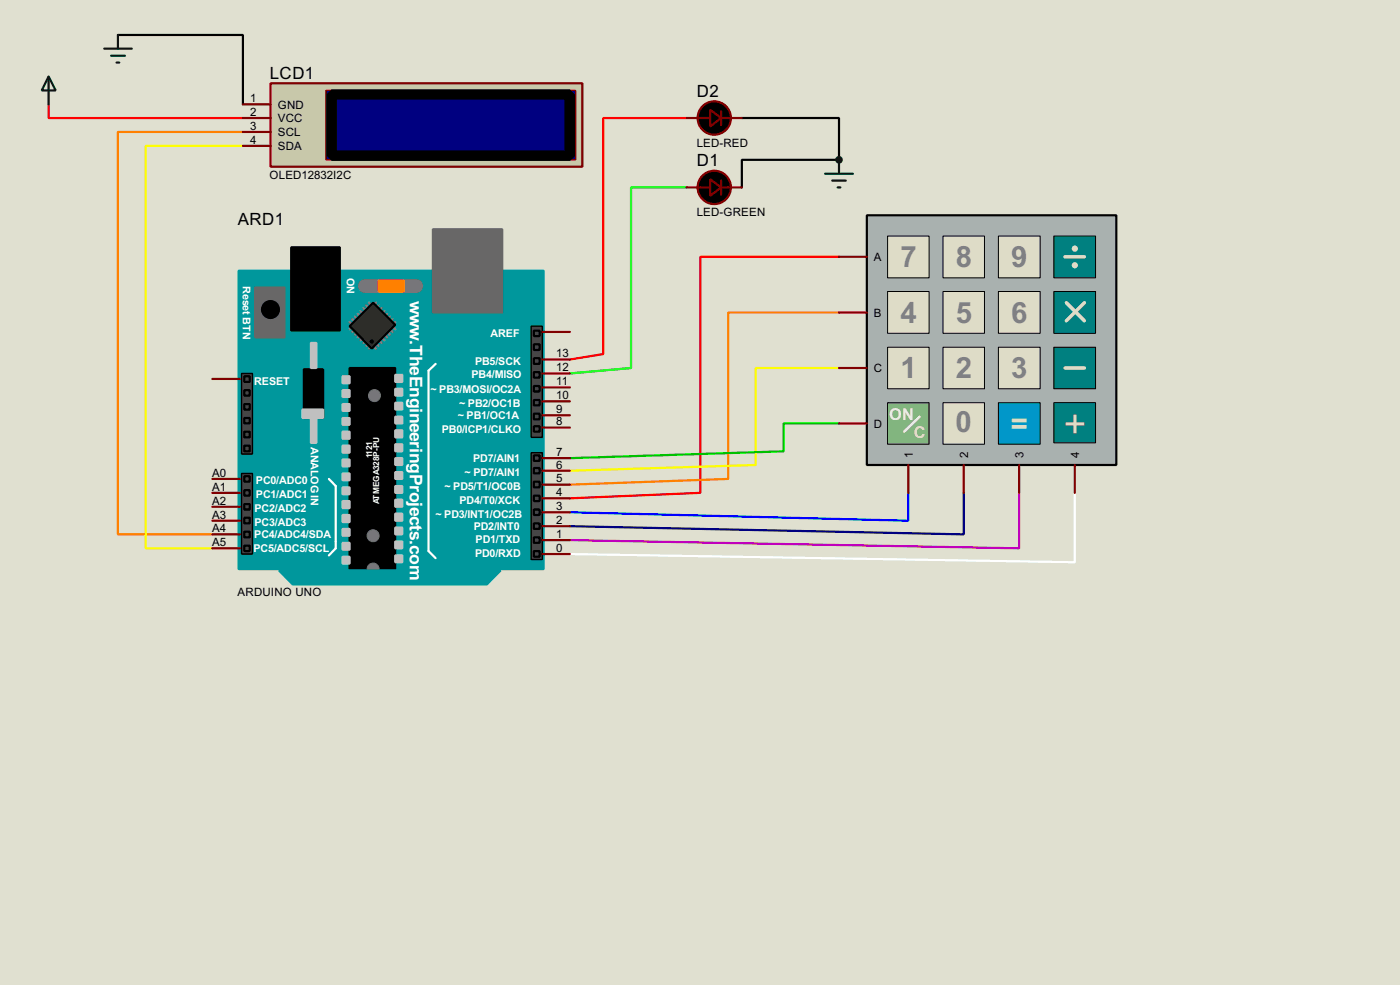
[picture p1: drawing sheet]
<svg xmlns="http://www.w3.org/2000/svg" width="256mm" height="180mm" viewBox="0 0 256 180" stroke-linecap="round" stroke-linejoin="round" font-family="sans-serif">
<path d="M0 0h256.5v180.3h-256.5z" fill="#e0e0d0"/>
<path d="M8.9 19.1v2.5h35.6M125.8 21.6h-15.3v43.2l-6.1 1M153.7 47h-25.4v43.2l-23.9 1" fill="none" stroke="#f00" stroke-width=".4"/>
<path d="M44.5 24.2h-22.9v73.6h17.3M153.7 57.2h-20.3v30.5l-29 1" fill="none" stroke="#ff8000" stroke-width=".4"/>
<path d="M44.5 26.7h-17.8v73.7h12.2M153.7 67.4h-15.2v17.7l-34.1 1.1" fill="none" stroke="#ff0" stroke-width=".4"/>
<path d="M153.7 77.5h-10.1v5.1l-39.2 1.3" fill="none" stroke="#00c000" stroke-width=".4"/>
<path d="M166.4 90.2v5.1l-62-1.5" fill="none" stroke="#00f" stroke-width=".4"/>
<path d="M176.6 90.2v7.6l-72.2-1.5" fill="none" stroke="#000080" stroke-width=".4"/>
<path d="M196.9 90.2v12.7l-92.5-1.5" fill="none" stroke="#fff" stroke-width=".4"/>
<path d="M186.7 90.2v10.2l-82.3-1.5" fill="none" stroke="#c000c0" stroke-width=".4"/>
<path d="M21.6 6.4h22.9v12.7M135.9 21.6h17.8v7.7" fill="none" stroke="#000" stroke-width=".4"/>
<path d="M125.8 34.3h-10.2v33.1l-11.2 1" fill="none" stroke="#0f0" stroke-width=".4"/>
<circle cx="153.7" cy="29.3" r=".2" fill="#004000"/>
<path d="M153.7 29.3h-17.8v5" fill="none" stroke="#000" stroke-width=".4"/>
<path d="M43.7 49.6h55.9v54.6h-55.9z" fill="#00979c" stroke="#00979c" stroke-width=".4"/>
<g fill="#686767" stroke="#686767" stroke-width=".4">
<path d="M79.3 42h12.7v15.2h-12.7z"/>
<path d="M46.8 52.6h5.3v9.2h-5.3z"/>
</g>
<path d="M53.4 45.3h8.9v15.2h-8.9zM55.7 67.6h3.5v8.9h-3.5zM64.1 67.4h8.3v36.8h-8.3z" fill="#000" stroke="#000" stroke-width=".4"/>
<path d="M79.8 66.6l-1.3 1.3v33l1.3 1.3M60.3 87.7l1.2 1.3v11.4l-1.2 1.3" fill="none" stroke="#fff" stroke-width=".4"/>
<g fill="#c0c0c0" stroke="#c0c0c0" stroke-width=".4">
<path d="M72.4 68.6h1.3v1.3h-1.3z"/>
<path d="M72.4 71.2h1.3v1.2h-1.3z"/>
<path d="M72.4 73.7h1.3v1.3h-1.3z"/>
<path d="M72.4 76.3h1.3v1.2h-1.3z"/>
<path d="M72.4 78.8h1.3v1.3h-1.3z"/>
<path d="M72.4 81.3h1.3v1.3h-1.3z"/>
<path d="M72.4 83.9h1.3v1.2h-1.3z"/>
<path d="M72.4 86.4h1.3v1.3h-1.3z"/>
<path d="M72.4 89h1.3v1.2h-1.3z"/>
<path d="M72.4 91.5h1.3v1.3h-1.3z"/>
<path d="M72.4 94h1.3v1.3h-1.3z"/>
<path d="M72.4 96.6h1.3v1.2h-1.3z"/>
<path d="M72.4 99.1h1.3v1.3h-1.3z"/>
<path d="M72.4 101.7h1.3v1.2h-1.3z"/>
<path d="M62.8 68.9h1.3v1.3h-1.3z"/>
<path d="M62.8 71.4h1.3v1.3h-1.3z"/>
<path d="M62.8 74h1.3v1.2h-1.3z"/>
<path d="M62.8 76.5h1.3v1.3h-1.3z"/>
<path d="M62.8 79h1.3v1.3h-1.3z"/>
<path d="M62.8 81.6h1.3v1.3h-1.3z"/>
<path d="M62.8 84.1h1.3v1.3h-1.3z"/>
<path d="M62.8 86.7h1.3v1.2h-1.3z"/>
<path d="M62.8 89.2h1.3v1.3h-1.3z"/>
<path d="M62.8 91.7h1.3v1.3h-1.3z"/>
<path d="M62.8 94.3h1.3v1.3h-1.3z"/>
<path d="M62.8 96.8h1.3v1.3h-1.3z"/>
<path d="M62.8 99.4h1.3v1.2h-1.3z"/>
<path d="M62.8 101.9h1.3v1.3h-1.3z"/>
<path d="M55.4 75h3.8v1.5h-3.8z"/>
<path d="M57 62.8h1v4.6h-1z"/>
<path d="M57 76.5h1v4.6h-1z"/>
</g>
<circle cx="49.5" cy="56.7" r="1.55" fill="#000" stroke="#000" stroke-width=".4"/>
<path d="M66.9 52.4h9.4" fill="none" stroke="#757575" stroke-width="2.6"/>
<path d="M69.4 51.4h4.6v2h-4.6z" fill="#ff8000" stroke="#ff8000" stroke-width=".4"/>
<g fill="none" stroke="#808080" stroke-width=".45">
<path d="M64.1 59l.5 .5M64.6 58.5l.5 .5M64.6 59.7l-.5 .6M65.1 58l.5 .5M65.6 57.5l.5 .5M66.1 57l.5 .5M66.6 56.4l.5 .6M67.1 55.9l.5 .5M67.6 55.4l.5 .5M68.9 55.4l-.5 .5M69.4 55.9l-.5 .5M69.9 56.4l-.5 .6"/>
<path d="M70.4 57l-.5 .5M70.9 57.5l-.5 .5M71.4 58l-.5 .5M71.9 59.7l.5 .6M71.9 58.5l-.5 .5M72.4 59l-.5 .5M65.1 60.3l-.5 .5M65.6 60.8l-.5 .5M66.1 61.3l-.5 .5M66.6 61.8l-.5 .5M67.1 62.3l-.5 .5M67.6 62.8l-.5 .5"/>
<path d="M68.1 63.3l-.5 .5M68.4 63.3l.5 .5M68.9 62.8l.5 .5M69.4 62.3l.5 .5M69.9 61.8l.5 .5M70.4 61.3l.5 .5M70.9 60.8l.5 .5M71.4 60.3l.5 .5"/>
</g>
<path d="M68.4 55.4l4 4.1-4.3 4.3-4-4.1z" fill-rule="evenodd" fill="#2c2c2c" stroke="#000" stroke-width=".4"/>
<circle cx="68.1" cy="62.5" r=".3" fill="#000" stroke="#000" stroke-width=".18"/>
<path d="M97.3 59.7h2.1v20.4h-2.1z" fill="#464646" stroke="#000" stroke-width=".25"/>
<circle cx="68.3" cy="98.1" r="1.1" fill="#757575" stroke="#757575" stroke-width=".18"/>
<g fill="#464646" stroke="#000" stroke-width=".4">
<path d="M97.8 60.5h1.1v1h-1.1z"/>
<path d="M97.8 65.6h1.1v1h-1.1z"/>
<path d="M97.8 68.1h1.1v1h-1.1z"/>
<path d="M97.8 70.7h1.1v1h-1.1z"/>
<path d="M97.8 73.2h1.1v1h-1.1z"/>
<path d="M97.8 75.7h1.1v1.1h-1.1z"/>
<path d="M97.8 63h1.1v1.1h-1.1z"/>
<path d="M97.8 78h1.1v1h-1.1z"/>
</g>
<g fill="#757575" stroke="#757575" stroke-width=".18">
<circle cx="68.6" cy="72.4" r="1.1"/>
<circle cx="68.3" cy="104.2" r="1.1"/>
</g>
<path d="M51.1 104.4h40.6l-2.5 2.6h-35.6z" fill-rule="evenodd" fill="#00979c" stroke="#00979c" stroke-width=".4"/>
<g fill="#464646" stroke="#000" stroke-width=".25">
<path d="M44.3 68.4h2v14.7h-2z"/>
<path d="M97.3 82.9h2.1v19.5h-2.1z"/>
<path d="M44.3 86.7h2v14.7h-2z"/>
</g>
<g fill="#464646" stroke="#000" stroke-width=".4">
<path d="M44.8 71.4h1v1h-1z"/>
<path d="M44.8 76.5h1v1h-1z"/>
<path d="M44.8 81.6h1v1h-1z"/>
<path d="M44.8 79h1v1.1h-1z"/>
<path d="M44.8 74h1v1h-1z"/>
<path d="M44.8 68.9h1v1h-1z"/>
<path d="M97.8 83.4h1.1v1h-1.1z"/>
<path d="M97.8 85.7h1.1v1h-1.1z"/>
<path d="M97.8 88.2h1.1v1h-1.1z"/>
<path d="M97.8 90.7h1.1v1h-1.1z"/>
<path d="M97.8 93.3h1.1v1h-1.1z"/>
<path d="M97.8 95.8h1.1v1h-1.1z"/>
<path d="M97.8 98.4h1.1v1h-1.1z"/>
<path d="M97.8 100.9h1.1v1h-1.1z"/>
<path d="M44.8 87.2h1v1h-1z"/>
<path d="M44.8 89.7h1v1h-1z"/>
<path d="M44.8 92.3h1v1h-1z"/>
<path d="M44.8 94.8h1v1h-1z"/>
<path d="M44.8 97.3h1v1.1h-1z"/>
<path d="M44.8 99.9h1v1h-1z"/>
</g>
<g fill="none" stroke="#800000" stroke-width=".4">
<path d="M38.9 69.4h5.1M99.4 78.3h5M99.4 76h5M99.4 73.5h5M99.4 70.9h5M99.4 68.4h5M99.4 65.8h5M99.4 60.8h5M38.9 97.8h5.1M38.9 95.3h5.1M38.9 92.8h5.1M38.9 90.2h5.1"/>
<path d="M38.9 87.7h5.1M99.4 98.9h5M99.4 96.3h5M99.4 93.8h5M99.4 91.2h5M99.4 88.7h5M99.4 86.2h5M99.4 83.9h5M38.9 100.4h5.1M99.4 101.4h5"/>
</g>
<path d="M158.8 39.4h45.7v45.7h-45.7z" fill="#a9b1af" stroke="#000" stroke-width=".4"/>
<g fill="#dedcc7" stroke="#000" stroke-width=".18">
<path d="M162.6 43.2h7.6v7.7h-7.6z"/>
<path d="M172.8 43.2h7.6v7.7h-7.6z"/>
<path d="M182.9 43.2h7.7v7.7h-7.7z"/>
</g>
<path d="M193.1 43.2h7.6v7.7h-7.6z" fill="#008080" stroke="#000" stroke-width=".18"/>
<g fill="#dedcc7" stroke="#000" stroke-width=".18">
<path d="M162.6 53.4h7.6v7.6h-7.6z"/>
<path d="M172.8 53.4h7.6v7.6h-7.6z"/>
<path d="M182.9 53.4h7.7v7.6h-7.7z"/>
</g>
<path d="M193.1 53.4h7.6v7.6h-7.6z" fill="#008080" stroke="#000" stroke-width=".18"/>
<g fill="#dedcc7" stroke="#000" stroke-width=".18">
<path d="M162.6 63.6h7.6v7.6h-7.6z"/>
<path d="M172.8 63.6h7.6v7.6h-7.6z"/>
<path d="M182.9 63.6h7.7v7.6h-7.7z"/>
</g>
<path d="M182.9 73.7h7.7v7.6h-7.7z" fill="#0197c9" stroke="#000" stroke-width=".18"/>
<path d="M193.1 63.6h7.6v7.6h-7.6z" fill="#008080" stroke="#000" stroke-width=".18"/>
<path d="M195.1 47h3.6M198.7 55.4l-3.3 3.3M195.1 67.4h3.6" fill="none" stroke="#dedcc7" stroke-width=".65"/>
<g fill="#c8c8aa" stroke="#dedcc7" stroke-width=".65">
<circle cx="196.9" cy="45.5" r=".25"/>
<circle cx="196.9" cy="48.6" r=".25"/>
</g>
<path d="M193.1 73.7h7.6v7.4h-7.6z" fill="#008080" stroke="#000" stroke-width=".18"/>
<path d="M195.4 55.4l3.3 3.3" fill="none" stroke="#dedcc7" stroke-width=".65"/>
<path d="M162.6 73.7h7.6v7.6h-7.6z" fill="#81b57d" stroke="#000" stroke-width=".18"/>
<path d="M168.5 76.3l-2.8 2.7" fill="none" stroke="#fafbdb" stroke-width=".45"/>
<path d="M172.8 73.7h7.6v7.6h-7.6z" fill="#dedcc7" stroke="#000" stroke-width=".18"/>
<path d="M153.7 47h5.1M153.7 57.2h5.1M153.7 67.4h5.1M153.7 77.5h5.1M166.4 85.1v5.1M176.6 85.1v5.1M186.7 85.1v5.1M196.9 85.1v5.1" fill="none" stroke="#800000" stroke-width=".4"/>
<path d="M59.7 16.6h45.8v12.7h-45.8z" fill="#fff" stroke="#800000" stroke-width=".25"/>
<path d="M49.6 15.3h57.1v15.2h-57.1z" fill="#c8c8aa" stroke="#800000" stroke-width=".4"/>
<path d="M59.7 16.6h45.8v12.7h-45.8z" fill="#000080" stroke="#800000" stroke-width=".25"/>
<path d="M60.8 17.3h43.6v11.2h-43.6z" fill="none" stroke="#000" stroke-width="1.9"/>
<path d="M44.5 19.1h5.1M44.5 21.6h5.1M44.5 24.2h5.1M44.5 26.7h5.1M125.8 21.6h4.3M125.8 34.3h4.3M132.1 21.6h3.8M132.1 20.4v2.5M132.1 33.1v2.5M132.1 34.3h3.8" fill="none" stroke="#800000" stroke-width=".4"/>
<path d="M8.9 14l1.3 2.6h-2.5zM8.9 14v5.1M19.1 8.9h5.1M20.4 10.2h2.5M21.4 11.5h.5M21.6 6.4v2.5M151.2 31.8h5.1M152.5 33.1h2.5M153.5 34.3h.5M153.7 29.3v2.5" fill="none" stroke="#004000" stroke-width=".4"/>
<g fill="#000" stroke="#800000" stroke-width=".4">
<path d="M130.1 32.8l2 1.5-2 1.6zM130.1 20.1l2 1.5-2 1.6z"/>
<circle cx="130.8" cy="34.3" r="3.1"/>
<circle cx="130.8" cy="21.6" r="3.1"/>
</g>
<circle cx="153.7" cy="29.3" r=".5" fill="#004000" stroke="#004000" stroke-width=".4"/>
<text font-size="8.2" x="194.8" y="80.1">+</text>
<g font-size="6" fill="#808080">
<text x="165" y="48.9">7</text>
<text x="175.1" y="48.9">8</text>
<text x="185.3" y="48.9">9</text>
<text x="165" y="59.1">4</text>
<text x="175.1" y="59.1">5</text>
<text x="185.3" y="59.1">6</text>
<text x="165" y="69.3">1</text>
<text x="175.1" y="69.3">2</text>
<text x="185.3" y="69.3">3</text>
<text x="175.1" y="79.1">0</text>
</g>
<text font-size="6" fill="#dedcc7" x="185.2" y="79.4">=</text>
<g font-size="3.6" fill="#fff">
<text x="75.1" y="55" transform="rotate(90 75.1 55)">w</text>
<text x="75.1" y="62.3" transform="rotate(90 75.1 62.3)">.TheEngineeringProjects.com</text>
</g>
<g font-size="3.5">
<text x="49.4" y="14.5">LCD1</text>
<text x="127.7" y="17.8">D2</text>
<text x="127.7" y="30.5">D1</text>
<text x="43.6" y="41.2">ARD1</text>
</g>
<text font-size="3.4" fill="#fafbdb" x="162.9" y="76.8">ON</text>
<text font-size="3.4" fill="#eff2c4" x="167.4" y="80.1">C</text>
<g font-size="2.4">
<text x="45.9" y="18.7">1</text>
<text x="45.9" y="21.2">2</text>
<text x="45.9" y="23.8">3</text>
<text x="50.9" y="19.9">GND</text>
<text x="50.9" y="22.4">VCC</text>
<text x="45.9" y="26.3">4</text>
<text x="50.9" y="25">SCL</text>
<text x="50.9" y="27.5">SDA</text>
<text x="127.6" y="26.8">LED-RED</text>
<text x="49.4" y="32.7">OLED12832I2C</text>
<text x="127.6" y="39.5">LED-GREEN</text>
<text x="160.1" y="47.8">A</text>
<text x="160.1" y="58">B</text>
<text x="101.9" y="65.4">13</text>
<text x="101.9" y="70.5">11</text>
<text x="101.9" y="68">12</text>
<text x="160.1" y="68.1">C</text>
<text x="101.9" y="77.9">8</text>
<text x="101.9" y="75.6">9</text>
<text x="101.9" y="73">10</text>
<text x="101.9" y="83.5">7</text>
<text x="160.1" y="78.3">D</text>
<text x="167.2" y="83.8" transform="rotate(-90 167.2 83.8)">1</text>
<text x="177.4" y="83.9" transform="rotate(-90 177.4 83.9)">2</text>
<text x="187.5" y="83.9" transform="rotate(-90 187.5 83.9)">3</text>
<text x="197.7" y="83.9" transform="rotate(-90 197.7 83.9)">4</text>
<text x="38.9" y="89.8">A1</text>
<text x="38.9" y="87.3">A0</text>
<text x="101.9" y="88.3">5</text>
<text x="101.9" y="85.7">6</text>
<text x="38.9" y="94.9">A3</text>
<text x="38.9" y="92.4">A2</text>
<text x="101.9" y="95.9">2</text>
<text x="101.9" y="93.4">3</text>
<text x="101.9" y="90.8">4</text>
<text x="38.9" y="100">A5</text>
<text x="38.9" y="97.4">A4</text>
<text x="101.9" y="101">0</text>
<text x="101.9" y="98.5">1</text>
<text x="43.5" y="109.2">ARDUINO UNO</text>
</g>
<g font-size="2.2" fill="#fff">
<text x="44.5" y="52.4" transform="rotate(90 44.5 52.4)">Reset BTN</text>
<text x="63.5" y="50.9" transform="rotate(90 63.5 50.9)">ON</text>
<text x="89.9" y="61.7">AREF</text>
<text x="46.6" y="70.4">RESET</text>
<text x="78.9" y="71.9">~ PB3/MOSI/OC2A</text>
<text x="86.4" y="69.1">PB4/MISO</text>
<text x="87" y="66.8">PB5/SCK</text>
<text x="83.9" y="76.8">~ PB1/OC1A</text>
<text x="84.1" y="74.4">~ PB2/OC1B</text>
<text x="57" y="81.8" transform="rotate(90 57 81.8)">ANALOG IN</text>
<text x="80.9" y="79.3">PB0/ICP1/CLKO</text>
<text x="46.9" y="88.7">PC0/ADC0</text>
<text x="81.4" y="89.7">~ PD5/T1/OC0B</text>
<text x="85.1" y="87.1">~ PD7/AIN1</text>
<text x="86.7" y="84.6">PD7/AIN1</text>
<text x="46.6" y="93.8">PC2/ADC2</text>
<text x="46.9" y="91.2">PC1/ADC1</text>
<text x="79.8" y="94.8">~ PD3/INT1/OC2B</text>
<text x="84.2" y="92.2">PD4/T0/XCK</text>
<text x="46.4" y="101.1">PC5/ADC5/SCL</text>
<text x="46.6" y="98.6">PC4/ADC4/SDA</text>
<text x="46.6" y="96.3">PC3/ADC3</text>
<text x="86.8" y="97.1">PD2/INT0</text>
<text x="87" y="101.9">PD0/RXD</text>
<text x="87.1" y="99.4">PD1/TXD</text>
</g>
<g font-size="1.7" fill="#fff">
<text x="68.2" y="83.9" transform="rotate(-90 68.2 83.9)">1121</text>
<text x="69.5" y="92.3" transform="rotate(-90 69.5 92.3)">ATMEGA328P-PU</text>
</g>
</svg>
